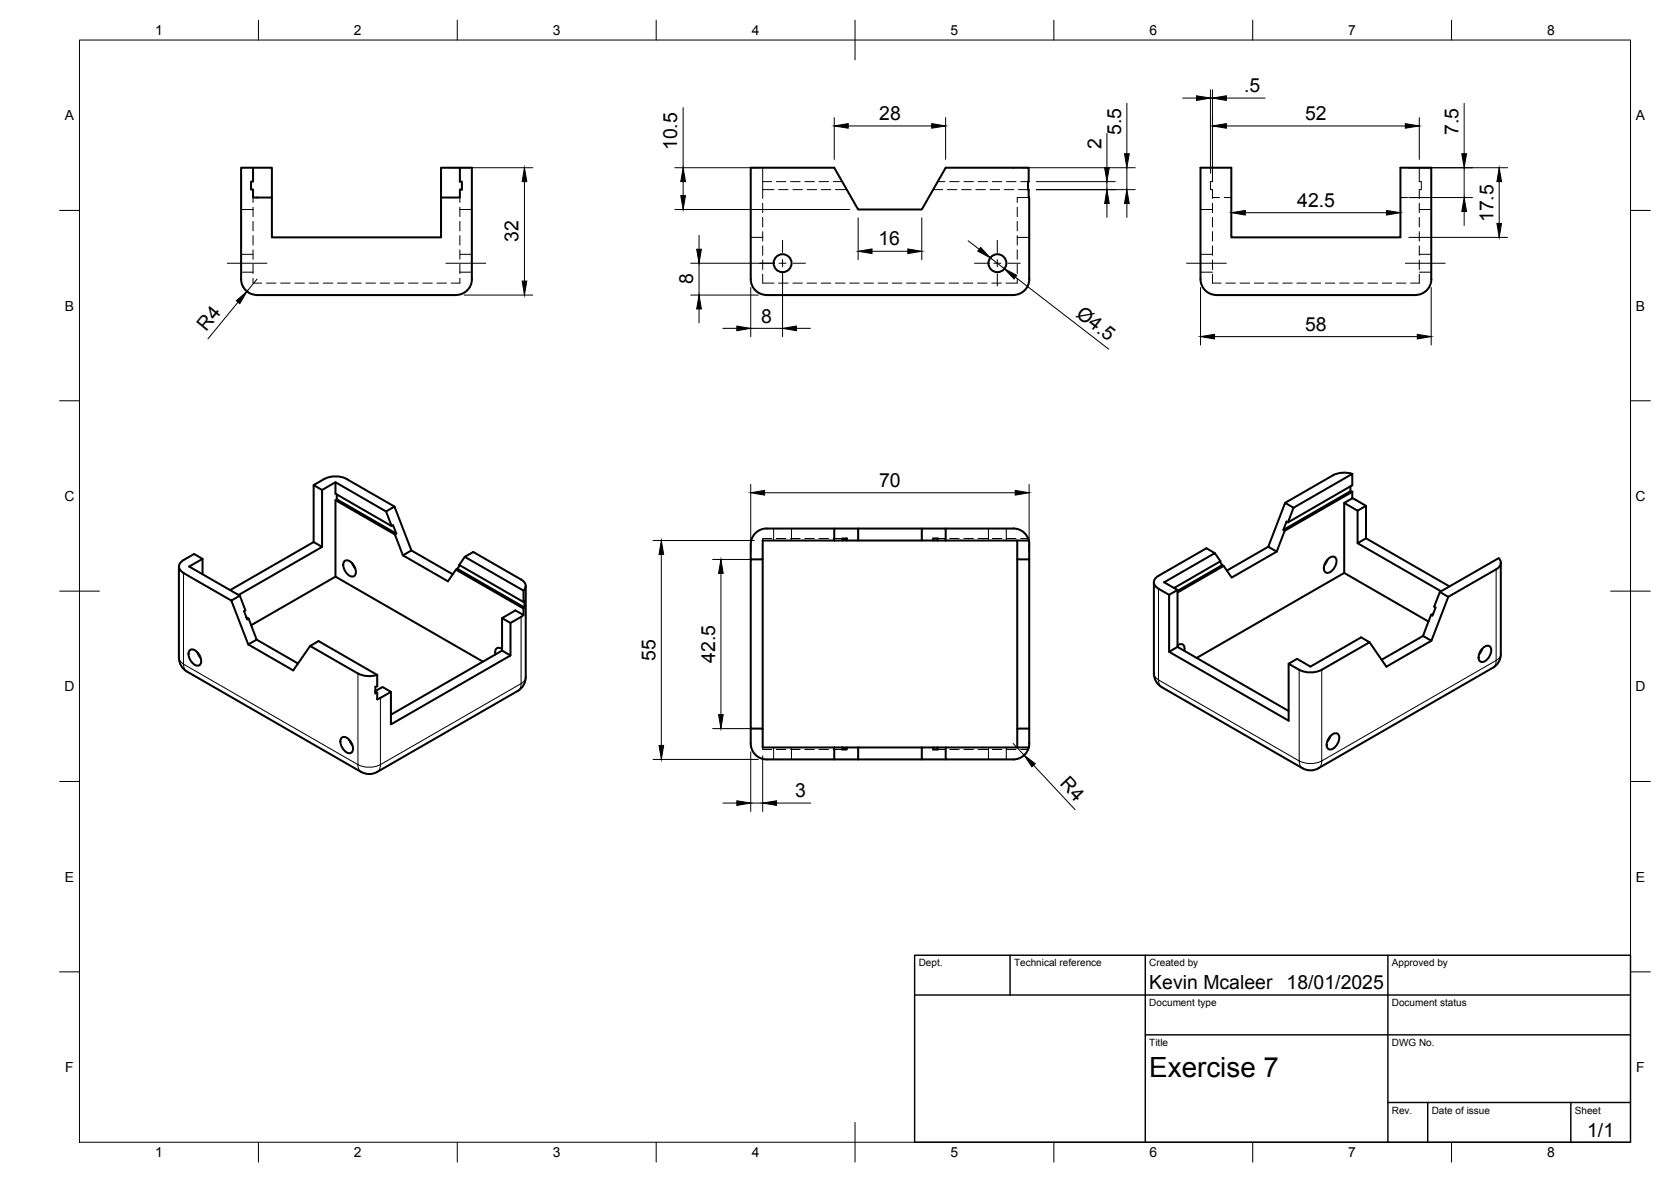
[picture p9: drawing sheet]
<svg xmlns="http://www.w3.org/2000/svg" width="420mm" height="297mm" viewBox="0 0 420 297" stroke-linecap="round" stroke-linejoin="round" font-family="sans-serif">
<!-- layer: Visible -->
<g fill="none" stroke="#000" stroke-width=".51">
<path d="M63.6 42.1h4.8v17.6h42.5v-17.6h7.7v28.1M68.4 49.6h-4.8v-1.9h-.5v-2.1h.5v-3.5h-3v28.1a4 4 0 0 0 4 3.9M115.6 42.1v3.5h.5v2.1h-.5v1.9h-4.7M64.6 74.2h50M118.7 70.1a4 4 0 0 1-4.1 4M192.8 74.2h62M254.8 74.1a4 4 0 0 0 4-3.9v-20.6h-.1v-1.9h-.2l.2-5.6h-20.9l-6 10.5h-16l-6-10.5h-21v28.1a4 4 0 0 0 4 3.9M305.9 74.2h50M355.9 74.1a4 4 0 0 0 4-3.9v-28.1h-7.8v17.6h-42.5v-17.6h-7.7v28.1a4 4 0 0 0 4 3.9M340 119.1l-2.1-.3-2.1 .4-12.7 7.2M78.9 136.2v-14.3l2.1 1.2v14.3M78.9 121.9a9.6 9.6 0 0 1 4.7-2.2l2.3 .2 1.3 .5 12 6.9"/>
<path d="M84.3 121.2l-3.3 1.9M84.3 125.7l.4-.2 15 8.6-.4 .2zM84.3 125.7v19.2l37.1 21.4M84.7 124.3v1.2M97.1 128.5l2.1-1.2 4.2 11-2.1 1.3M98.5 132.2l-1.4-3.7-12.8-7.3v2.9l14.2 8.1 .3-.2 .9 2.1M99.3 134.3l2 5.3 11.3 6.5 2-2.9M103.4 138.3l10.4 6M116.9 139.9l14.7 8.5v2.9M209.8 132.8h-17a4 4 0 0 0-4 4v3.8M209.8 135.8v-3h6v3M211.8 135.3h1.1v.5h-1.1z"/>
<path d="M211.8 135.8h-20v4.8h-3v42.5h3v4.7h20M212.9 135.8h18.9M215.8 132.8h16M234.6 135.3h1.2v.5h-1.2zM234.6 135.8h-2.8v-3h6v3h-2M237.8 132.8h17a4 4 0 0 1 3.9 3M237.8 135.8h20.9M258.7 135.8l.1 4.8h-3v-4.8M305.5 139l-2.2-1.2-12 6.9a1.71 1.71 0 0 0-1.2 1.6 1.71 1.71 0 0 0 1.2 1.6l2.7 1.6M318.9 137.4l-10.4 6M321 138.6l-11.3 6.5-2-2.9M323.8 131.3l1.4-3.7-2.1-1.2-4.2 11 2.1 1.2 2-5.2"/>
<path d="M325.2 127.6l14.8-8.5v2.8l-16.2 9.4-.3-.2-.8 2.1M339.6 123.5l-16.9 9.7 .3 .2 17-9.8M339.6 122.2v1.3M339.6 123.4l.4 .2M340 123.6v1.6l-2 1.2v17.6l-37.1 21.3M340 125.2l3.5 1.9-2.1 1.2-3.4-1.9M341.4 128.3v8.2M343.5 127.1v8.2l21 12.1M343.5 135.3l-2.1 1.2 21 12.1M45 142.4v22.9l.2 1.2 .9 1.5 .9 .7 43.8 25.3 1.7 .5 1.2-.1 1.1-.4 35.4-20.4 .9-.7 .9-1.6 .2-1.1v-22.9M50.9 140.4l-3.3 2 12.7 7.3 1.4 3.7-.3 .2 .8 2.1 .3-.2-.5-.3M50.9 144.3v-3.9l-2.1-1.2-2.7 1.5a1.72 1.72 0 0 0-1.1 1.7 1.72 1.72 0 0 0 1.2 1.6l12 6.9 2.1-1.2"/>
<path d="M57.9 148.3l21-12.1 2.1 1.2-21 12.1M58.2 150.9l4.2 11.1 2.1-1.3-2-5.2M84.3 144.9l-21.2 12.2M86.5 141.1a1.41 1.41 0 0 1 2.2 .6l.3 .5a1.99 1.99 0 0 1 0 2.6 2.52 2.52 0 0 1-2.6-2.3zM88.6 141.6l.7 1.3M115.6 142.1l-.6 .8M126.2 155.3v8.2M128.4 156.6v8.1l-30.1 17.3v-8.1M131.6 148.4a1.64 1.64 0 0 0-.6-2.8l-12-6.9-2.1 1.2-1.4 2.1 16.1 9.3M131.9 151v1.7l-16.9-9.8-.4 .3 17 9.7v1.7l-2-1.2-3.4 1.9 2.2 1.3 3.2-2M131.9 152.6l-.3 .3M131.9 151l-.3 .3"/>
<path d="M191.8 140.6v42.5M255.8 140.6v42.5M258.8 140.6v42.5M290.1 146.3v22.9l.2 1.2 .9 1.5 .9 .8 35.4 20.4 1.1 .4 1.2 .1 1.7-.5M295.2 147.8l11.7-6.8-1.4-2-12.8 7.3 3.4 2M296.1 148.5l11.2-6.5 .4 .2-11.6 6.7M306.7 141.1l.6 .9M333.8 140.6l-.8 1.4M334 140.4a1.13 1.13 0 0 1 1.6-.4 1.13 1.13 0 0 1 .4 1.5 2.52 2.52 0 0 1-2.7 2.4 2.53 2.53 0 0 1 .7-3.5zM338 144l21.2 12.2M357.8 159.8l-10.4 6M364.2 150l-4.3 11-2.1-1.2 2-5.3"/>
<path d="M376.8 140.3l-14.8 8.5-1.4 3.6 .4 .3-.8 2.1-.4-.3 .6-.3M376.8 140.3a1.64 1.64 0 0 1-.6 2.8l-12 6.9-2.2-1.2M377.4 141.4v22.9l-.4 1.8-.7 1-.9 .7M47.6 163.5a1.41 1.41 0 0 1 2.2 .6l.3 .5a1.99 1.99 0 0 1 0 2.6 2.52 2.52 0 0 1-2.6-2.4zM49.7 164l.7 1.3M50.1 164.6l-.1 .1M62.4 162l11.3 6.5 4.3-6.2M64.5 160.7l10.4 6M90 169.3l-12-7 2.1-1.2 14.7 8.5M90 169.2l1.3 .5 1.4 .2 2.2-.3M94.4 173.7l1.8-1.1 2.1 1.3-3.4 1.8-.1-1.6M94.4 173.8l.4 .3"/>
<path d="M94.8 169.6v2.9M94.9 172.5l-.5 .1v1.7l.5-.2M126.3 163.1a1.1 1.1 0 0 0-1.5-.1 1.1 1.1 0 0 0-.2 1.5M128.4 164.7l-2.2-1.2-27.9 16.1M296.1 162.6v-14.3l-2.1 1.2v14.3M296.1 162.2a1.1 1.1 0 0 1 1.5-.1 1.1 1.1 0 0 1 .2 1.4M324 166.8l2.7 1.5M326.7 168.3a6.3 6.3 0 0 0 5.6 0M332.3 168.3l12.1-6.9-2.2-1.2-12.7 7.3-3.4-1.9-2.1 1.2v14.3l-30-17.3 2.1-1.2 27.9 16.1M359.9 161l-11.3 6.5-4.2-6.1M372.2 163.7l.2 .1M372.7 163.1l-.8 1.3"/>
<path d="M372.9 162.8a1.13 1.13 0 0 1 1.6-.4 1.13 1.13 0 0 1 .4 1.5 2.52 2.52 0 0 1-2.7 2.4 2.53 2.53 0 0 1 .7-3.5zM375.3 167.8l-43.8 25.3M85.8 185.5a1.41 1.41 0 0 1 2.2 .6l.3 .5a1.99 1.99 0 0 1 0 2.6 2.52 2.52 0 0 1-2.7-2.4zM87.8 186l.8 1.3M188.8 183.1v3.7a4 4 0 0 0 4 4h17v-3M211.8 187.8h1.1v.5h-1.1zM212.9 187.8h2.9v3h-6M215.8 190.8h16M215.8 187.8h16M234.6 187.8h1.2v.5h-1.2zM234.6 187.8h-2.8v3h6M235.8 187.8h22.9"/>
<path d="M258.7 187.8l.1-4.7h-3v4.7M258.7 187.8a4 4 0 0 1-3.9 3h-17v-3M334.5 185l-.8 1.4M334.7 184.8a1.13 1.13 0 0 1 1.6-.4 1.13 1.13 0 0 1 .4 1.5 2.52 2.52 0 0 1-2.7 2.4 2.53 2.53 0 0 1 .7-3.5z"/>
<circle cx="196.8" cy="66.1" r="2.25"/>
<circle cx="250.8" cy="66.1" r="2.25"/>
</g>
<!-- layer: Hidden -->
<g fill="none" stroke="#000" stroke-width=".25">
<path d="M60.6 52.6h3M63.6 49.6v1.3M63.6 52.1v2.3M63.6 55.6v2.4M63.6 59.2v2.4M115.6 52.6h3M115.6 49.6v1.3M115.6 52.1v2.3M115.6 55.6v2.4M115.6 59.2v2.4M188.8 59.7h3M191.8 45.6h2.2"/>
<path d="M191.8 42.1v3.5M191.8 47.7v2.2M191.8 51.1v2.4M191.8 54.6v2.4M191.8 58.2v2.4M191.8 45.6v2.1h2.8M195.2 45.6h2.4M195.8 47.7h2.4M198.8 45.6h2.4M199.4 47.7h2.3M202.4 45.6h2.3M202.9 47.7h2.4"/>
<path d="M205.9 45.6h2.4M206.5 47.7h2.4M209.5 45.6h2.3M210.1 47.7h2.8M234.6 47.7h2.4M235.8 45.6h1.8M238.2 47.7h2.4M238.8 45.6h2.4M241.8 47.7h2.4M242.4 45.6h2.4M245.4 47.7h2.4M245.9 45.6h2.4"/>
<path d="M248.9 47.7h2.4M249.5 45.6h2.4M252.5 47.7h2.4M253.1 45.6h2.4M255.8 52.1v2.3M255.8 55.6v2.4M255.8 59.2v2.4M255.8 59.7h3M256.1 47.7h2.4M256.7 45.6h1.8M258.7 49.6h-2.9v1.3M301.9 52.6h3"/>
<path d="M304.9 49.6h1.7M304.9 42.1v3.5h-.5v2.1h.5v2.2M304.9 51.1v2.4M304.9 54.6v2.4M304.9 58.2v2.4M307.8 49.6h1.8M352.1 49.6h1.8M355.1 49.6h1.8M356.9 42.1v3.5h.5v2.1h-.5v2.2M356.9 51.1v2.4M356.9 54.6v2.4M356.9 58.2v2.4"/>
<path d="M356.9 52.6h3M60.6 68.4h3M60.6 63.9h3M63.6 69.9v1.2h2.2M63.6 62.8v2.4M63.6 66.4v2.3M67 71.1h2.4M70.6 71.1h2.4M74.1 71.1h2.4M77.7 71.1h2.4M81.3 71.1h2.4M84.9 71.1h2.3"/>
<path d="M88.4 71.1h2.4M92 71.1h2.4M95.6 71.1h2.4M99.2 71.1h2.3M102.7 71.1h2.4M106.3 71.1h2.4M109.9 71.1h2.4M115.6 69.9v1.2h-2.1M115.6 68.4h3M115.6 63.9h3M115.6 62.8v2.4M115.6 66.4v2.3"/>
<path d="M191.8 61.8v2.4M191.8 65.3v2.4M191.8 68.9v2.2h2.8M195.8 71.1h2.4M199.4 71.1h2.3M202.9 71.1h2.4M206.5 71.1h2.4M210.1 71.1h2.4M213.7 71.1h2.3M217.2 71.1h2.4M220.8 71.1h2.4M224.4 71.1h2.4"/>
<path d="M227.9 71.1h2.4M231.5 71.1h2.4M235.1 71.1h2.4M238.7 71.1h2.3M242.2 71.1h2.4M245.8 71.1h2.4M249.4 71.1h2.4M255.8 62.8v2.4M255.8 66.4v2.3M255.8 69.9v1.2h-2.9M301.9 68.4h3M301.9 63.9h3"/>
<path d="M304.9 68.9v2.2h2.1M304.9 61.8v2.4M304.9 65.3v2.4M308.2 71.1h2.4M311.8 71.1h2.4M315.4 71.1h2.4M319 71.1h2.3M322.5 71.1h2.4M326.1 71.1h2.4M329.7 71.1h2.4M333.2 71.1h2.4M336.8 71.1h2.4"/>
<path d="M340.4 71.1h2.4M344 71.1h2.4M347.5 71.1h2.4M351.1 71.1h2.4M356.9 68.9v2.2h-2.2M356.9 61.8v2.4M356.9 65.3v2.4M356.9 68.4h3M356.9 63.9h3M194 135.3h-2.2v.5M194.5 132.8v3M195.2 135.3h2.4"/>
<path d="M198.8 135.3h2.4M199 132.8v3M202.4 135.3h2.3M205.9 135.3h2.4M209.5 135.3h2.3M235.8 135.3h1.8M238.8 135.3h2.4M242.4 135.3h2.4M245.9 135.3h2.4M248.5 132.8v3M249.5 135.3h2.4M253 132.8v3"/>
<path d="M253.1 135.3h2.4M256.7 135.3h1.8M191.8 187.8v.5h2.2M194.5 187.8v3M195.2 188.3h2.4M198.8 188.3h2.4M199 187.8v3M202.4 188.3h2.3M205.9 188.3h2.4M209.5 188.3h2.3M235.8 188.3h1.8M238.8 188.3h2.4"/>
<path d="M242.4 188.3h2.4M245.9 188.3h2.4M248.5 187.8v3M249.5 188.3h2.4M253 187.8v3M253.1 188.3h2.4M256.7 188.3h1.8"/>
</g>
<!-- layer: Visible Narrow -->
<g fill="none" stroke="#000" stroke-width=".25">
<path d="M46.1 144v22.9l43.9 25.3M131 155v16.8l-35.3 20.4M291.3 148v22.9M376.2 143.1v22.9M45 165.3l.4 1 .8 .6 .1 .9 .7 .9M90 169.3v22.9M95.7 175.4v16.8M132.2 170.2l-.4 1-.8 .6-.1 .9-.7 .9M290.1 169.2l.5 1.1 .7 .5M291.3 170.9l35.4 20.3M291.3 170.9l.1 .9 .7 .9M326.7 168.3v22.9"/>
<path d="M376.2 166l-43.9 25.2v-22.9M376.2 166l-.3 1.3-.5 .5M377.4 164.3l-.2 .7-1 1M90 192.2l.1 .9 .7 .9M90 192.1a6.3 6.3 0 0 0 5.6 0M95.7 192.2l-.3 1.3-.6 .5M326.7 191.2a6.3 6.3 0 0 0 5.6 0l-.1 1-.7 .9M326.7 191.2l.1 1 .7 .9"/>
</g>
<!-- layer: BORDER -->
<g fill="none" stroke="#000" stroke-width=".25">
<path d="M20 10.1h390v276.9h-390zM65 5.1v5M115 5.1v5M165 5.1v5M215 5.1v10M265 5.1v5M315 5.1v5M365 5.1v5M15 52.9h5M410 52.9h5M15 100.7h5M410 100.7h5"/>
<path d="M15 148.6h10M405 148.6h10M15 196.4h5M410 196.4h5M15 244.2h5M410 244.2h5M65 287v5M115 287v5M165 287v5M215 282.1v9.9M265 287v5M315 287v5"/>
<path d="M365 287v5"/>
</g>
<!-- layer: TITLEBLOCK -->
<path d="M230 250h180M230 240.1h180v46.9h-180zM254 240.1v9.9M288 240.1v46.9M349 240.1v46.9M288 260.1h122M349 277.1h61M359 277.1v9.9M395 277.1v9.9" fill="none" stroke="#000" stroke-width=".36"/>
<!-- layer: FD_Dimensions -->
<g fill="none" stroke="#000" stroke-width=".25">
<path d="M171.8 27.1v15M209.8 29.6v10.5M213.3 31.7h21M237.8 29.6v10.5M278.3 33.5v8.6M283.3 26v12.6M297.4 24.6h3.5M304.4 22.5v21M304.4 24.6h.5M304.9 22.5v21M308.4 31.7h45M308.4 24.6h9.7"/>
<path d="M356.9 29.6v10.5M368.2 26v12.6M113 42.1h21M131.9 45.6v25M169.7 42.1h21M169.7 52.6h44M171.8 45.6v3.6M175.8 59.1v3.5M215.8 54.7v10.5M231.8 54.7v10.5M256.9 42.1h28.5M260.6 47.7h24.8"/>
<path d="M260.6 45.6h19.8M278.3 45.6v2.1M278.3 51.1v3.5M283.3 42.1v5.6M283.3 51.1v3.5M313.1 53.5h35.5M354.2 42.1h24.9M354.2 59.7h24.9M354.2 49.6h16M368.2 42.1v7.5M368.2 53.1v3.5M377 45.6v10.5"/>
<path d="M59.9 75.9l-7.6 9.3M60.9 71.5l.7 1.2 1 .9M64.6 70.2l-2.5 3M116.7 74.2h17.3M173.7 74.2h17M173.7 66.2h21M175.8 66.2v8M175.8 77.6v3.5M188.8 72.2v12.4M196.8 68.2v16.4M219.3 63.1h9M243.4 60.5l2.8 2.1"/>
<path d="M249 64.8l3.5 2.7M255.3 69.6l23.5 18.1M301.9 72.2v14.5M359.9 72.2v14.5M181.8 82.5h3.5M188.8 82.5h8M200.3 82.5h3.5M305.4 84.6h51M164.2 135.8h25.5M166.3 139.3v48M188.8 121.7v16.8M192.3 123.8h63"/>
<path d="M258.8 121.7v16.8M179.2 140.6h10.5M181.3 144.1v35.5M164.2 190.8h26.5M179.2 183.1h10.5M188.8 188.9v15M191.8 189.9v14M254.8 186.8l2.7 3M259.9 192.3l10.4 11.2M181.8 201.8h3.5M188.8 201.8h3M195.3 201.8h8.6"/>
</g>
<g fill="#000" stroke="#000" stroke-width=".25">
<path d="M209.8 31.7l3.5-.6v1.1zM234.3 31.1l3.5 .6-3.5 .5zM282.7 38.6h1.2l-.6 3.5zM300.9 24.1l3.5 .5-3.5 .6zM304.9 31.7l3.5-.6v1.1zM304.9 24.6l3.5-.5v1.1zM353.4 31.1l3.5 .6-3.5 .5zM367.6 38.6h1.1l-.5 3.5zM131.9 42.1l.6 3.5h-1.2zM171.2 49.2h1.2l-.6 3.4zM171.8 42.1l.6 3.5h-1.2zM278.3 47.7l.6 3.4h-1.2z"/>
<path d="M277.7 42.1h1.2l-.6 3.5zM283.3 47.7l.6 3.4h-1.2zM309.6 53.5l3.5-.6v1.1zM348.6 52.9l3.5 .6-3.5 .5zM368.2 49.6l.5 3.5h-1.1zM376.4 56.1h1.1l-.5 3.6zM377 42.1l.5 3.5h-1.1zM59.4 75.6l2.7-2.4-1.8 3.1zM131.3 70.6h1.2l-.6 3.6zM175.2 62.6h1.2l-.6 3.6zM175.8 74.2l.6 3.4h-1.2zM215.8 63.1l3.5-.5v1.1z"/>
<path d="M228.3 62.6l3.5 .5-3.5 .6zM246.6 62.2l2.4 2.6-3.1-1.7zM252.5 67.5l3.2 1.7-.7 .9zM185.3 81.9l3.5 .6-3.5 .6zM196.8 82.5l3.5-.6v1.2zM301.9 84.6l3.5-.6v1.2zM356.4 84l3.5 .6-3.5 .6zM166.3 135.8l.6 3.5h-1.2zM188.8 123.8l3.5-.6v1.2zM255.3 123.2l3.5 .6-3.5 .6zM181.3 140.6l.5 3.5h-1.1zM180.7 179.6h1.1l-.5 3.5z"/>
<path d="M165.7 187.3h1.2l-.6 3.5zM257.5 189.8l2.8 2.1-.8 .8zM185.3 201.2l3.5 .6-3.5 .6zM191.8 201.8l3.5-.6v1.2z"/>
</g>
<!-- layer: Smart Centers -->
<g fill="none" stroke="#000" stroke-width=".25">
<path d="M57.1 66.2h10M112.1 66.2h10M191 66.2h3.1M195.9 66.2h1.8M196.8 60.4v3.1M196.8 65.2v1.8M196.8 68.8v3.1M199.5 66.2h3M245 66.2h3.1M249.9 66.2h1.8M250.8 60.4v3.1M250.8 65.2v1.8"/>
<path d="M250.8 68.8v3.1M253.4 66.2h3.1M298.4 66.2h10M353.4 66.2h10"/>
</g>
<text font-size="7" x="289" y="270.6">Exercise 7</text>
<g font-size="4.9">
<text x="312.8" y="23.2">.5</text>
<text x="221.1" y="30.2">28</text>
<text x="281.9" y="34" transform="rotate(-90 281.9 34)">5.5</text>
<text x="328.2" y="30.2">52</text>
<text x="366.7" y="34" transform="rotate(-90 366.7 34)">7.5</text>
<text x="170.3" y="37.8" transform="rotate(-90 170.3 37.8)">10.5</text>
<text x="276.9" y="37.4" transform="rotate(-90 276.9 37.4)">2</text>
<text x="326.2" y="52">42.5</text>
<text x="375.5" y="55.8" transform="rotate(-90 375.5 55.8)">17.5</text>
<text x="130.4" y="60.8" transform="rotate(-90 130.4 60.8)">32</text>
<text x="220.9" y="61.7">16</text>
<text x="174.3" y="71.5" transform="rotate(-90 174.3 71.5)">8</text>
<text x="51.9" y="83.5" transform="rotate(-51 51.9 83.5)">R4</text>
<text x="191.4" y="81.1">8</text>
<text x="270.4" y="79.3" transform="rotate(38 270.4 79.3)">Ø4.5</text>
<text x="328.1" y="83.1">58</text>
<text x="221" y="122.4">70</text>
<text x="164.8" y="166.1" transform="rotate(-90 164.8 166.1)">55</text>
<text x="179.8" y="166.5" transform="rotate(-90 179.8 166.5)">42.5</text>
<text x="266.3" y="197.1" transform="rotate(47 266.3 197.1)">R4</text>
<text x="200" y="200.3">3</text>
<text x="289" y="248.5">Kevin Mcaleer</text>
<text x="323.5" y="248.5">18/01/2025</text>
<text x="399.1" y="285.7">1/1</text>
</g>
<g font-size="3.5">
<text x="39" y="8.8">1</text>
<text x="89" y="8.8">2</text>
<text x="139" y="8.8">3</text>
<text x="189" y="8.8">4</text>
<text x="239" y="8.8">5</text>
<text x="289" y="8.8">6</text>
<text x="339" y="8.8">7</text>
<text x="389" y="8.8">8</text>
<text x="16.3" y="30.2">A</text>
<text x="411.3" y="30.2">A</text>
<text x="16.3" y="78">B</text>
<text x="411.3" y="78">B</text>
<text x="16.2" y="125.9">C</text>
<text x="411.2" y="125.9">C</text>
<text x="16.2" y="173.7">D</text>
<text x="411.2" y="173.7">D</text>
<text x="16.3" y="221.6">E</text>
<text x="411.3" y="221.6">E</text>
<text x="16.4" y="269.4">F</text>
<text x="411.4" y="269.4">F</text>
<text x="39" y="290.8">1</text>
<text x="89" y="290.8">2</text>
<text x="139" y="290.8">3</text>
<text x="189" y="290.8">4</text>
<text x="239" y="290.8">5</text>
<text x="289" y="290.8">6</text>
<text x="339" y="290.8">7</text>
<text x="389" y="290.8">8</text>
</g>
<g font-size="2.5">
<text x="231" y="242.9">Dept.</text>
<text x="255" y="242.9">Technical reference</text>
<text x="289" y="242.9">Created by</text>
<text x="350" y="242.9">Approved by</text>
<text x="289" y="252.8">Document type</text>
<text x="350" y="252.8">Document status</text>
<text x="289" y="262.9">Title</text>
<text x="350" y="262.9">DWG No.</text>
<text x="350" y="279.9">Rev.</text>
<text x="360" y="279.9">Date of issue</text>
<text x="396" y="279.9">Sheet</text>
</g>
</svg>
